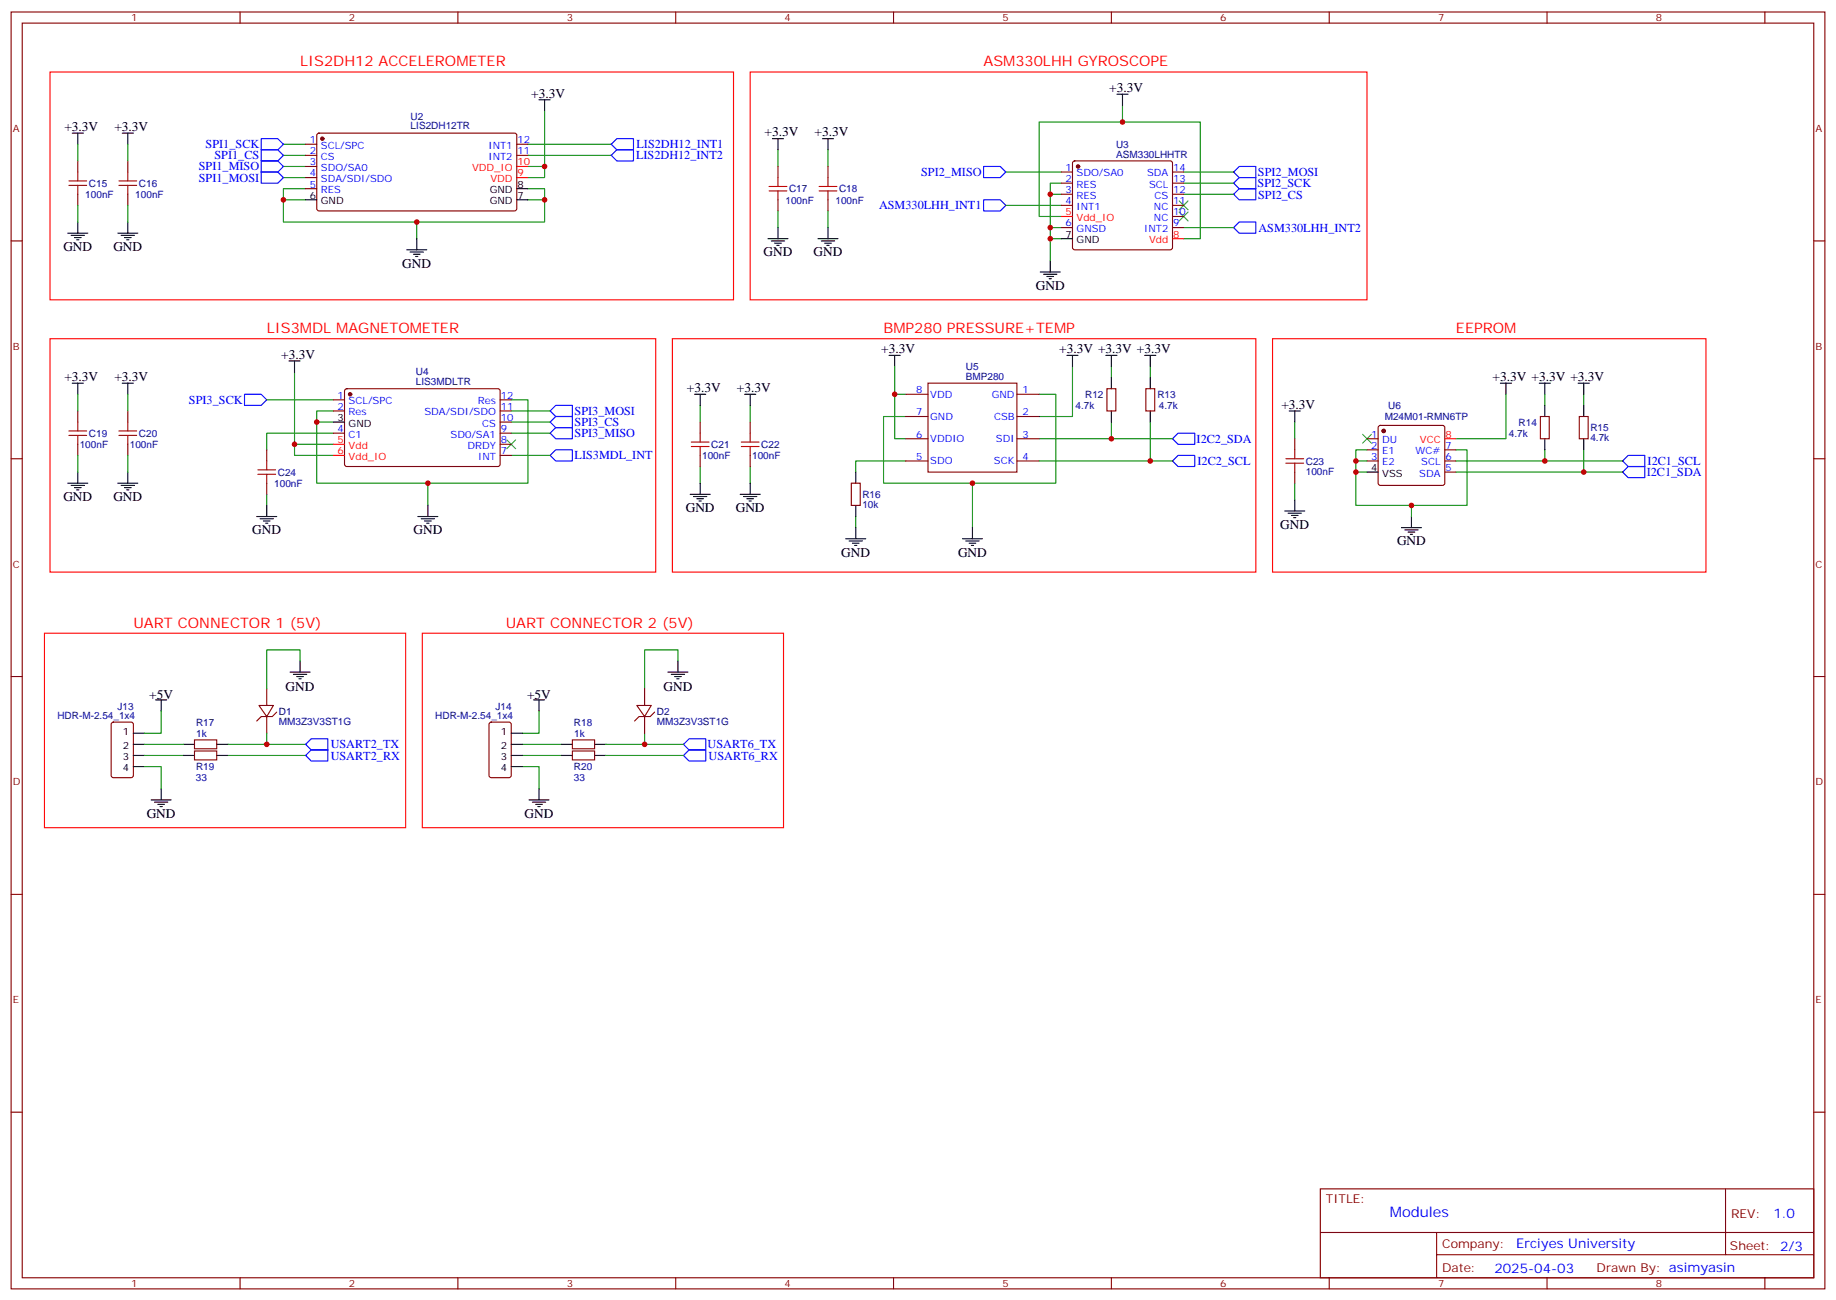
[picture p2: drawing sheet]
<svg xmlns="http://www.w3.org/2000/svg" width="583mm" height="413mm" viewBox="0 0 583 413" stroke-linecap="round" stroke-linejoin="round" font-family="sans-serif">
<g fill="none" stroke="#870000" stroke-width=".35">
<path d="M3.5 3.8h575.8v405.4h-575.8zM7.1 7.3h568.6v398.3h-568.6zM76.2 3.8v3.5M145.3 3.8v3.5M214.5 3.8v3.5M283.6 3.8v3.5M352.8 3.8v3.5M421.9 3.8v3.5M491.1 3.8v3.5M560.2 3.8v3.5M24.7 51.1v3.5M40.6 51.1v3.5"/>
<path d="M97 45.8h3.5M97 49.3h3.5M97 52.8h3.5M97 56.4h3.5M97 59.9h3.5M100.8 42.5l.4-.2h62.4l.4 .7v23.5l-.7 .5-62.3-.1-.5-.6v-23.3zM164 45.8h3.6M164 49.3h3.6M246.9 52.8v3.6M262.8 52.8v3.6M336.9 54.6h3.5M336.9 58.1h3.5"/>
<path d="M340.7 51.3l.4-.2h30.4l.5 .2 .2 .5v26.8l-.3 .5-.4 .2h-30.4l-.5-.2-.2-.5v-26.8zM372.2 54.6h3.5M372.2 58.1h3.5M3.5 76.5h3.6M24.7 61.7v3.5M40.6 61.7v3.5M246.9 63.4v3.6M262.8 63.4v3.6M336.9 61.7h3.5M336.9 65.2h3.5M336.9 72.2h3.5M372.2 61.7h3.5"/>
<path d="M372.2 65.2h3.5M372.2 72.2h3.5M372.2 68.7h3.5M575.7 76.5h3.6M24.7 130.5v3.5M40.6 130.5v3.5M105.8 126.9h3.6M105.8 130.5h3.6M105.8 137.5h3.6M109.6 123.6l.5-.2 48.2 .1 .4 .6v23.6l-.7 .4-48.2-.1-.4-.6v-23.3zM158.7 126.9h3.6M158.7 130.5h3.6"/>
<path d="M158.7 137.5h3.6M158.7 134h3.6M222.2 134v3.5M238.1 134v3.5M287.5 139.3h7.1M287.5 125.2h7.1M287.5 132.2h7.1M294.6 121.6h28.2v28.3h-28.2zM322.8 139.3h7M322.8 125.2h7M322.8 132.2h7M351.4 123.4h2.8v7.1h-2.8z"/>
<path d="M363.7 123.4h2.8v7.1h-2.8zM411 139.3v3.5M433.9 139.3h3.5M437.7 135.2l.4-.2h19.8l.5 .2 .2 .5v17.7l-.2 .5-.5 .2h-19.8l-.4-.2-.3-.5v-17.7zM488.9 132.2h2.9v7.1h-2.9zM501.3 132.2h2.8v7.1h-2.8zM3.5 145.6h3.6M24.7 141v3.6M40.6 141v3.6M84.7 142.8v3.5M84.7 153.4v3.5M158.7 144.6h3.6"/>
<path d="M158.7 141h3.6M222.2 144.6v3.5M238.1 144.6v3.5M270.2 153.4h2.8v7h-2.8zM287.5 146.3h7.1M322.8 146.3h7M411 149.9v3.5M433.9 142.8h3.5M433.9 146.3h3.5M458.6 142.8h3.5M458.6 146.3h3.5M458.6 149.9h3.5"/>
<path d="M575.7 145.6h3.6M3.5 214.8h3.6M84.7 218.7v5.2M204.6 218.7v5.2M575.7 214.8h3.6M35.5 229.4l.5-.2h5.6l.7 .5v16.5l-.4 .6-5.9 .1-.7-.5v-16.5zM61.7 234.9h7.1v2.8h-7.1zM61.7 238.4h7.1v2.8h-7.1zM82.2 223.9h4.6l-2.1 3.6zM84.7 227.5v5.3M87.8 226.1l-1.4 1.4h-3.5l-1.4 1.4M155.5 229.4l.4-.2h5.7l.6 .5 .1 16.5-.5 .6-5.9 .1-.6-.5-.1-16.5z"/>
<path d="M181.7 238.4h7v2.8h-7zM181.7 234.9h7v2.8h-7zM202.1 223.9h4.6l-2.1 3.6zM204.6 227.5v5.3M207.8 226.1l-1.4 1.4h-3.6l-1.4 1.4M3.5 283.9h3.6M575.7 283.9h3.6M3.5 353.1h3.6M575.7 353.1h3.6M419.1 377.4h156.6v28.2h-156.6zM547.7 377.4v20.9M419.1 391.2h156.5"/>
<path d="M456 398.3h119.6M456 391.2v14.2M76.2 405.6v3.6M145.3 405.6v3.6M214.5 405.6v3.6M283.6 405.6v3.6M352.8 405.6v3.6M421.9 405.6v3.6M491.1 405.6v3.6M560.2 405.6v3.6"/>
</g>
<g fill="none" stroke="#000" stroke-width=".35">
<path d="M171.1 31.7h3.5M172.9 31.7v3.5M354.5 29.9h3.6M356.3 29.9v3.5M22.9 42.3h3.6M24.7 42.3v3.5M38.8 42.3h3.5M40.6 42.3v3.5M164 59.9h3.6M245.2 44h3.5M246.9 44v3.6M261.1 44h3.5"/>
<path d="M262.8 44v3.6M21.5 74h6.4M22.6 74.7h4.2M23.6 75.4h2.2M24.3 76.1h.7M24.7 70.5v3.5M37.4 74h6.3M38.5 74.7h4.2M39.5 75.4h2.1M40.2 76.1h.7M40.6 70.5v3.5M97 63.4h3.5"/>
<path d="M129.1 79.3h6.4M132.3 75.8v3.5M164 63.4h3.6M243.8 75.8h6.3M244.8 76.5h4.3M245.9 77.2h2.1M246.6 77.9h.7M246.9 72.2v3.6M259.6 75.8h6.4M260.7 76.5h4.2M261.8 77.2h2.1M262.5 77.9h.7"/>
<path d="M262.8 72.2v3.6M336.9 75.8h3.5M130.2 80h4.2M131.2 80.7h2.1M131.9 81.4h.7M330.2 86.4h6.3M331.3 87.1h4.2M332.3 87.8h2.1M333 88.5h.7M333.4 82.8v3.6M91.7 114.6h3.5M93.5 114.6v3.5"/>
<path d="M282.2 112.8h3.6M284 112.8v3.5M338.7 112.8h3.5M340.4 112.8v3.5M351 112.8h3.5M352.8 112.8v3.5M352.8 119.9v3.5M363.4 112.8h3.5M365.1 112.8v3.5M365.1 119.9v3.5M22.9 121.6h3.6M24.7 121.6v3.6"/>
<path d="M38.8 121.6h3.5M40.6 121.6v3.6M105.8 134h3.6M220.5 125.2h3.5M222.2 125.2v3.5M236.4 125.2h3.5M238.1 125.2v3.5M352.8 130.5v3.5M365.1 130.5v3.5M409.2 130.5h3.5M411 130.5v3.5M476.2 121.6h3.6"/>
<path d="M478 121.6v3.6M488.6 121.6h3.5M490.4 121.6v3.6M490.4 128.7v3.5M490.4 139.3v3.5M500.9 121.6h3.6M502.7 121.6v3.6M502.7 128.7v3.5M502.7 139.3v3.5M21.5 153.4h6.4M22.6 154.1h4.2M23.6 154.8h2.2"/>
<path d="M24.3 155.5h.7M24.7 149.9v3.5M37.4 153.4h6.3M38.5 154.1h4.2M39.5 154.8h2.1M40.2 155.5h.7M40.6 149.9v3.5M219.1 156.9h6.3M220.1 157.6h4.3M221.2 158.3h2.1M221.9 159h.7M222.2 153.4v3.5"/>
<path d="M234.9 156.9h6.4M236 157.6h4.2M237.1 158.3h2.1M237.8 159h.7M238.1 153.4v3.5M271.6 149.9v3.5M411 158.7v3.5M433.9 149.9h3.5M81.5 164h6.3M82.5 164.7h4.3M83.6 165.4h2.1M84.3 166.1h.7"/>
<path d="M84.7 160.4v3.6M132.6 164h6.4M133.7 164.7h4.2M134.8 165.4h2.1M135.5 166.1h.7M135.8 160.4v3.6M268.5 171h6.3M269.5 171.7h4.3M270.6 172.4h2.1M271.3 173.1h.7M271.6 160.4v3.6M271.6 167.5v3.5"/>
<path d="M305.5 171h6.4M306.6 171.7h4.2M307.6 172.4h2.1M308.3 173.1h.7M308.7 167.5v3.5M407.8 162.2h6.4M408.9 162.9h4.2M409.9 163.6h2.1M410.6 164.3h.7M444.9 167.5h6.3M445.9 168.2h4.2M447 168.9h2.1"/>
<path d="M447.7 169.6h.7M448 164v3.5M92.1 213.4h6.3M93.1 214.1h4.3M94.2 214.8h2.1M94.9 215.5h.7M95.2 209.8v3.6M212 213.4h6.4M213.1 214.1h4.2M214.1 214.8h2.2M214.8 215.5h.7M215.2 209.8v3.6"/>
<path d="M42.3 232.8h3.6M42.3 236.3h3.6M42.3 239.8h3.6M49.4 222.2h3.5M51.2 222.2v3.5M58.2 236.3h3.5M58.2 239.8h3.5M68.8 236.3h3.5M68.8 239.8h3.5M162.3 232.8h3.5M162.3 236.3h3.5M162.3 239.8h3.5"/>
<path d="M169.3 222.2h3.6M171.1 222.2v3.5M178.2 236.3h3.5M178.2 239.8h3.5M188.7 236.3h3.6M188.7 239.8h3.6M42.3 243.3h3.6M48 253.9h6.3M49 254.6h4.3M50.1 255.3h2.1M50.8 256h.7M51.2 250.4v3.5"/>
<path d="M162.3 243.3h3.5M167.9 253.9h6.4M169 254.6h4.2M170 255.3h2.2M170.7 256h.7M171.1 250.4v3.5"/>
</g>
<g fill="none" stroke="#f00" stroke-width=".35">
<path d="M15.9 22.9h216.9v72.3h-216.9zM238.1 22.9h195.8v72.3h-195.8zM164 56.4h3.6M164 52.8h3.6M336.9 68.7h3.5M372.2 75.8h3.5M15.9 107.5h192.2v74.1h-192.2zM213.4 107.5h185.2v74.1h-185.2zM403.9 107.5h137.6v74.1h-137.6zM458.6 139.3h3.5M105.8 141h3.6M105.8 144.6h3.6"/>
<path d="M14.1 201h114.7v61.7h-114.7zM134.1 201h114.6v61.7h-114.6z"/>
</g>
<g fill="none" stroke="#a10000" stroke-width=".35">
<path d="M21.9 57.4h5.6M21.9 58.8h5.6M24.7 54.6v2.8M24.7 58.8v2.9M37.7 57.4h5.7M37.7 58.8h5.7M40.6 54.6v2.8M40.6 58.8v2.9M244.1 59.2h5.7M246.9 56.4v2.8M260 59.2h5.6M262.8 56.4v2.8"/>
<path d="M244.1 60.6h5.7M246.9 60.6v2.8M260 60.6h5.6M262.8 60.6v2.8M21.9 136.8h5.6M21.9 138.2h5.6M24.7 134v2.8M24.7 138.2v2.8M37.7 136.8h5.7M37.7 138.2h5.7M40.6 134v2.8M40.6 138.2v2.8"/>
<path d="M222.2 137.5v2.8M238.1 137.5v2.8M81.8 149.2h5.7M81.8 150.6h5.7M84.7 146.3v2.9M84.7 150.6v2.8M219.4 140.3h5.7M219.4 141.7h5.7M222.2 141.7v2.9M235.3 140.3h5.6M235.3 141.7h5.6M238.1 141.7v2.9"/>
<path d="M408.2 145.6h5.6M408.2 147h5.6M411 142.8v2.8M411 147v2.9"/>
</g>
<g fill="none" stroke="#008700" stroke-width=".35">
<path d="M172.9 35.2v17.6M356.3 33.4v5.3M24.7 45.8v5.3M40.6 45.8v5.3M90 45.8h7M90 49.3h7M90 52.8h7M90 56.4h7M97 59.9h-7v3.5h7M167.6 59.9h5.3v3.5h-5.3M167.6 52.8h5.3v3.6h-5.3M167.6 45.8h26.4"/>
<path d="M167.6 49.3h26.4M246.9 47.6v5.2M262.8 47.6v5.2M319.3 54.6h17.6M336.9 58.1h-3.5v3.6h3.5M375.7 54.6h15.9M375.7 58.1h15.9M24.7 65.2v5.3M40.6 65.2v5.3M90 63.4v7.1h42.3v5.3M172.9 63.4v7.1h-40.6M246.9 67v5.2"/>
<path d="M262.8 67v5.2M319.3 65.2h17.6M333.4 72.2v3.6h3.5M333.4 61.7v10.5h3.5M333.4 75.8v7M336.9 68.7h-7.1v-30h51.2v37.1h-5.3M375.7 72.2h15.9M375.7 61.7h15.9M93.5 118.1v26.5h12.3M284 116.3v8.9M340.4 116.3v15.9h-10.6M352.8 116.3v3.6"/>
<path d="M365.1 116.3v3.6M24.7 125.2v5.3M40.6 125.2v5.3M84.7 126.9h21.1M105.8 137.5h-21.1v5.3M105.8 130.5h-5.3v3.5h5.3M162.3 130.5h12.3M162.3 126.9h5.3v26.5h-67.1v-19.4M162.3 137.5h12.3M162.3 134h12.3M222.2 128.7v5.3M238.1 128.7v5.3"/>
<path d="M287.5 132.2h-7v21.2h28.2v14.1M287.5 125.2h-3.5v14.1h3.5M329.8 125.2h5.3v28.2h-26.4M329.8 139.3h42.4M352.8 134v5.3M365.1 134v12.3M411 134v5.3M478 125.2v14.1h-15.9M490.4 125.2v3.5M502.7 125.2v3.5M24.7 144.6v5.3M40.6 144.6v5.3"/>
<path d="M84.7 156.9v3.5M93.5 141h12.3M135.8 153.4v7M162.3 144.6h12.3M222.2 148.1v5.3M238.1 148.1v5.3M287.5 146.3h-15.9v3.6M329.8 146.3h42.4M411 153.4v5.3M430.4 149.9v10.5h17.6M430.4 146.3v3.6h3.5M433.9 142.8h-3.5v3.5h3.5"/>
<path d="M462.1 142.8h3.6v17.6h-17.7v3.6M462.1 146.3h53M462.1 149.9h53M490.4 142.8v3.5M502.7 142.8v7.1M271.6 164v3.5M95.2 209.8v-3.5h-10.5v12.4M215.2 209.8v-3.5h-10.6v12.4M45.9 239.8h12.3M45.9 236.3h12.3M51.2 225.7v7.1h-5.3M72.3 236.3h24.7"/>
<path d="M72.3 239.8h24.7M84.7 232.8v3.5M165.8 239.8h12.4M165.8 236.3h12.4M171.1 225.7v7.1h-5.3M192.3 239.8h24.7M192.3 236.3h24.7M204.6 232.8v3.5M45.9 243.3h5.3v7.1M165.8 243.3h5.3v7.1"/>
</g>
<g fill="none" stroke="#00f" stroke-width=".35">
<path d="M82.9 54.6h5.3l1.8 1.8-1.8 1.7h-5.3zM82.9 51.1h5.3l1.8 1.7-1.8 1.8h-5.3zM82.9 47.6h5.3l1.8 1.7-1.8 1.8h-5.3zM82.9 44h5.3l1.8 1.8-1.8 1.8h-5.3zM194 49.3l1.8-1.7h5.3v3.5h-5.3zM195.8 44h5.3v3.6h-5.3l-1.8-1.8zM312.2 52.8h5.3l1.8 1.8-1.8 1.8h-5.3zM393.3 59.9h5.3v3.5h-5.3l-1.7-1.7zM393.3 56.4h5.3v3.5h-5.3l-1.7-1.8zM393.3 52.8h5.3v3.6h-5.3l-1.7-1.8zM312.2 63.4h5.3l1.8 1.8-1.8 1.8h-5.3zM391.6 72.2l1.7-1.7h5.3v3.5h-5.3z"/>
<path d="M77.6 125.2h5.3l1.8 1.7-1.8 1.8h-5.3zM174.6 137.5l1.8-1.8h5.3v3.6h-5.3zM174.6 134l1.8-1.8h5.3v3.5h-5.3zM174.6 130.5l1.8-1.8h5.3v3.5h-5.3zM372.2 139.3l1.7-1.8h5.3v3.5h-5.3zM174.6 144.6l1.8-1.8h5.3v3.5h-5.3zM372.2 146.3l1.7-1.7h5.3v3.5h-5.3zM515.1 146.3l1.7-1.7h5.3v3.5h-5.3zM516.8 148.1h5.3v3.5h-5.3l-1.7-1.7zM97 236.3l1.8-1.8h5.3v3.6h-5.3zM97 239.8l1.8-1.7h5.3v3.5h-5.3zM217 239.8l1.7-1.7h5.3v3.5h-5.3z"/>
<path d="M217 236.3l1.7-1.8h5.3v3.6h-5.3z"/>
</g>
<path d="M374.3 67.3l2.8 2.8M374.3 63.8l2.8 2.8M377.1 67.3l-2.8 2.8M377.1 63.8l-2.8 2.8M160.9 139.6l2.8 2.9M163.7 139.6l-2.8 2.9M432.5 137.9l2.8 2.8M435.3 137.9l-2.8 2.8" fill="none" stroke="#3c3" stroke-width=".35"/>
<g fill="#870000" stroke="#870000" stroke-width=".35">
<circle cx="439.2" cy="136.8" r=".53"/>
<circle cx="102.3" cy="44" r=".53"/>
<circle cx="342.2" cy="52.8" r=".53"/>
<circle cx="111.1" cy="125.2" r=".53"/>
</g>
<g fill="#c00">
<circle cx="172.9" cy="52.8" r=".88"/>
<circle cx="100.5" cy="134" r=".88"/>
<circle cx="93.5" cy="141" r=".88"/>
<circle cx="135.8" cy="153.4" r=".88"/>
<circle cx="356.3" cy="38.7" r=".88"/>
<circle cx="333.4" cy="75.8" r=".88"/>
<circle cx="333.4" cy="72.2" r=".88"/>
<circle cx="333.4" cy="61.7" r=".88"/>
<circle cx="132.3" cy="70.5" r=".88"/>
<circle cx="172.9" cy="63.4" r=".88"/>
<circle cx="90" cy="63.4" r=".88"/>
<circle cx="365.1" cy="146.3" r=".88"/>
<circle cx="352.8" cy="139.3" r=".88"/>
<circle cx="308.7" cy="153.4" r=".88"/>
<circle cx="284" cy="125.2" r=".88"/>
<circle cx="502.7" cy="149.9" r=".88"/>
<circle cx="490.4" cy="146.3" r=".88"/>
<circle cx="448" cy="160.4" r=".88"/>
<circle cx="430.4" cy="149.9" r=".88"/>
<circle cx="430.4" cy="146.3" r=".88"/>
<circle cx="84.7" cy="236.3" r=".88"/>
<circle cx="204.6" cy="236.3" r=".88"/>
</g>
<g font-size="4.6" fill="#f00">
<text x="95.2" y="21.1">LIS2DH12 ACCELEROMETER</text>
<text x="312.2" y="21.1">ASM330LHH GYROSCOPE</text>
<text x="84.7" y="105.8">LIS3MDL MAGNETOMETER</text>
<text x="280.5" y="105.8">BMP280 PRESSURE+TEMP</text>
<text x="462.1" y="105.8">EEPROM</text>
<text x="42.3" y="199.2">UART CONNECTOR 1 (5V)</text>
<text x="160.5" y="199.2">UART CONNECTOR 2 (5V)</text>
</g>
<text font-size="4.6" fill="#00f" x="441.2" y="386.4">Modules</text>
<g font-size="4.2">
<text x="352.1" y="29.2">+3.3V</text>
<text x="168.6" y="31">+3.3V</text>
<text x="20.5" y="41.6">+3.3V</text>
<text x="36.3" y="41.6">+3.3V</text>
<text x="242.7" y="43.3">+3.3V</text>
<text x="258.6" y="43.3">+3.3V</text>
<text x="20.1" y="79.7">GND</text>
<text x="36" y="79.7">GND</text>
<text x="242.4" y="81.4">GND</text>
<text x="258.2" y="81.4">GND</text>
<text x="127.7" y="84.9">GND</text>
<text x="328.8" y="92">GND</text>
<text x="89.3" y="113.9">+3.3V</text>
<text x="279.8" y="112.1">+3.3V</text>
<text x="336.2" y="112.1">+3.3V +3.3V +3.3V</text>
<text x="20.5" y="120.9">+3.3V</text>
<text x="36.3" y="120.9">+3.3V</text>
<text x="218" y="124.5">+3.3V</text>
<text x="233.9" y="124.5">+3.3V</text>
<text x="473.8" y="120.9">+3.3V +3.3V +3.3V</text>
<text x="406.8" y="129.8">+3.3V</text>
<text x="20.1" y="159">GND</text>
<text x="36" y="159">GND</text>
<text x="217.7" y="162.6">GND</text>
<text x="233.5" y="162.6">GND</text>
<text x="406.4" y="167.9">GND</text>
<text x="80.1" y="169.6">GND</text>
<text x="131.2" y="169.6">GND</text>
<text x="443.4" y="173.1">GND</text>
<text x="267.1" y="176.7">GND</text>
<text x="304.1" y="176.7">GND</text>
<text x="47.4" y="221.9">+5V</text>
<text x="90.7" y="219.4">GND</text>
<text x="167.3" y="221.9">+5V</text>
<text x="210.6" y="219.4">GND</text>
<text x="46.6" y="259.6">GND</text>
<text x="166.5" y="259.6">GND</text>
</g>
<g font-size="4.2" fill="#00f">
<text x="562.9" y="386.7">1.0</text>
<text x="481.3" y="396.2">Erciyes University</text>
<text x="474.4" y="404">2025-04-03</text>
</g>
<g font-size="3.9" fill="#00f">
<text x="65.3" y="47">SPI1_SCK</text>
<text x="202" y="47.1">LIS2DH12_INT1</text>
<text x="68.1" y="50.6">SPI1_CS</text>
<text x="201.9" y="50.6">LIS2DH12_INT2</text>
<text x="63.1" y="57.6">SPI1_MOSI</text>
<text x="63.1" y="54.1">SPI1_MISO</text>
<text x="292.4" y="55.9">SPI2_MISO</text>
<text x="399.2" y="59.5">SPI2_SCK</text>
<text x="399.3" y="56">SPI2_MOSI</text>
<text x="399.3" y="63">SPI2_CS</text>
<text x="279" y="66.4">ASM330LHH_INT1</text>
<text x="399.5" y="73.6">ASM330LHH_INT2</text>
<text x="60" y="128.1">SPI3_SCK</text>
<text x="182.4" y="131.7">SPI3_MOSI</text>
<text x="182.4" y="135.2">SPI3_CS</text>
<text x="182.4" y="138.7">SPI3_MISO</text>
<text x="379.8" y="140.6">I2C2_SDA</text>
<text x="182.4" y="145.8">LIS3MDL_INT</text>
<text x="380.1" y="147.6">I2C2_SCL</text>
<text x="523" y="147.6">I2C1_SCL</text>
<text x="522.7" y="151.2">I2C1_SDA</text>
<text x="105" y="237.6">USART2_TX</text>
<text x="224.6" y="237.6">USART6_TX</text>
<text x="105" y="241.1">USART2_RX</text>
<text x="224.9" y="241.1">USART6_RX</text>
</g>
<g font-size="3.9" fill="#800">
<text x="420.9" y="382">TITLE:</text>
<text x="549.5" y="386.7">REV:</text>
<text x="457.8" y="396.2">Company:</text>
<text x="549.1" y="396.8">Sheet: 2/3</text>
<text x="457.8" y="403.9">Date:</text>
<text x="506.8" y="403.9">Draw</text>
<text x="517" y="403.9">n By: asimyasin</text>
</g>
<g font-size="3.2" fill="#800">
<text x="41.6" y="6.8">1</text>
<text x="110.8" y="6.8">2</text>
<text x="179.9" y="6.8">3</text>
<text x="249.1" y="6.8">4</text>
<text x="318.2" y="6.8">5</text>
<text x="387.3" y="6.8">6</text>
<text x="456.5" y="6.8">7</text>
<text x="525.6" y="6.8">8</text>
<text x="4.1" y="41.9">A</text>
<text x="576.3" y="41.9">A</text>
<text x="4.1" y="111.1">B</text>
<text x="576.3" y="111.1">B</text>
<text x="4.1" y="180.2">C</text>
<text x="576.3" y="180.2">C</text>
<text x="4.1" y="249.3">D</text>
<text x="576.3" y="249.3">D</text>
<text x="4.1" y="318.5">E</text>
<text x="576.3" y="318.5">E</text>
<text x="41.6" y="408.6">1</text>
<text x="110.8" y="408.6">2</text>
<text x="179.9" y="408.6">3</text>
<text x="249.1" y="408.6">4</text>
<text x="318.2" y="408.6">5</text>
<text x="387.3" y="408.6">6</text>
<text x="456.5" y="408.6">7</text>
<text x="525.6" y="408.6">8</text>
</g>
<g font-size="3.2" fill="#000080">
<text x="130.4" y="41.1">LIS2DH12TR</text>
<text x="130.4" y="38.1">U2</text>
<text x="354.3" y="46.8">U3</text>
<text x="354.3" y="50">ASM330LHHTR</text>
<text x="28.2" y="59.3">C15</text>
<text x="44.1" y="59.3">C16</text>
<text x="27.1" y="62.8">100nF</text>
<text x="43" y="62.8">100nF</text>
<text x="249.3" y="64.6">100nF</text>
<text x="250.5" y="61">C17</text>
<text x="265.2" y="64.6">100nF</text>
<text x="266.3" y="61">C18</text>
<text x="132" y="119.2">U4</text>
<text x="306.6" y="117.4">U5</text>
<text x="132" y="122.3">LIS3MDLTR</text>
<text x="306.6" y="120.6">BMP280</text>
<text x="341.4" y="129.8">4.7k</text>
<text x="344.5" y="126.3">R12</text>
<text x="367.4" y="126.3">R13</text>
<text x="367.8" y="129.9">4.7k</text>
<text x="440.6" y="129.8">U6</text>
<text x="439.6" y="133.4">M24M01-RMN6TP</text>
<text x="482" y="135.1">R14</text>
<text x="504.8" y="136.9">R15</text>
<text x="25.3" y="142.2">100nF</text>
<text x="28.2" y="138.6">C19</text>
<text x="41.2" y="142.2">100nF</text>
<text x="44.1" y="138.6">C20</text>
<text x="225.8" y="142.2">C21</text>
<text x="241.7" y="142.2">C22</text>
<text x="479" y="138.6">4.7k</text>
<text x="504.8" y="140.1">4.7k</text>
<text x="222.9" y="145.7">100nF</text>
<text x="238.7" y="145.7">100nF</text>
<text x="414.5" y="147.5">C23</text>
<text x="87.1" y="154.6">100nF</text>
<text x="88.2" y="151">C24</text>
<text x="414.5" y="150.7">100nF</text>
<text x="273.8" y="161.3">10k</text>
<text x="273.8" y="158">R16</text>
<text x="37.3" y="225.2">J13</text>
<text x="88.5" y="226.8">D1</text>
<text x="157.3" y="225.2">J14</text>
<text x="208.5" y="226.8">D2</text>
<text x="18.2" y="228.2">HDR-M-2.54_1x4</text>
<text x="62.2" y="230.4">R17</text>
<text x="62.3" y="233.9">1k</text>
<text x="88.5" y="230">MM3Z3V3ST1G</text>
<text x="138.2" y="228.2">HDR-M-2.54_1x4</text>
<text x="182.2" y="230.4">R18</text>
<text x="182.2" y="233.9">1k</text>
<text x="208.5" y="230">MM3Z3V3ST1G</text>
<text x="62.2" y="244.5">R19</text>
<text x="182.2" y="244.5">R20</text>
<text x="62.2" y="248">33</text>
<text x="182.1" y="248">33</text>
</g>
<g font-size="3.2" fill="#00f">
<text x="98.4" y="45.4">1</text>
<text x="101.8" y="47.2">SCL/SPC</text>
<text x="155.1" y="47.2">INT1</text>
<text x="164.2" y="45.4">12</text>
<text x="98.4" y="49">2</text>
<text x="98.4" y="52.5">3</text>
<text x="101.8" y="50.7">CS</text>
<text x="155.1" y="50.7">INT2</text>
<text x="164.2" y="49">11</text>
<text x="98.4" y="56">4</text>
<text x="98.4" y="59.5">5</text>
<text x="101.8" y="54.3">SDO/SA0</text>
<text x="101.8" y="57.8">SDA/SDI/SDO</text>
<text x="338.2" y="54.3">1</text>
<text x="338.2" y="57.8">2</text>
<text x="341.7" y="56">SDO/SA0</text>
<text x="341.7" y="59.5">RES</text>
<text x="364.1" y="56">SDA</text>
<text x="364.7" y="59.5">SCL</text>
<text x="372.4" y="57.8">13</text>
<text x="372.4" y="54.3">14</text>
<text x="101.8" y="61.3">RES</text>
<text x="338.2" y="61.3">3</text>
<text x="338.2" y="64.8">4</text>
<text x="341.7" y="63.1">RES</text>
<text x="366.5" y="63.1">CS</text>
<text x="372.4" y="64.8">11</text>
<text x="372.4" y="61.3">12</text>
<text x="338.2" y="71.9">6</text>
<text x="341.7" y="66.6">INT1</text>
<text x="366.3" y="70.1">NC</text>
<text x="366.3" y="66.6">NC</text>
<text x="372.4" y="71.9">9</text>
<text x="372.4" y="68.4">10</text>
<text x="341.7" y="73.7">GNSD</text>
<text x="363.2" y="73.7">INT2</text>
<text x="290.8" y="124.8">8</text>
<text x="324.6" y="124.8">1</text>
<text x="107.2" y="126.6">1</text>
<text x="107.2" y="130.1">2</text>
<text x="110.7" y="128.3">SCL/SPC</text>
<text x="110.7" y="131.9">Res</text>
<text x="134.7" y="131.9">SDA/SDI/SDO</text>
<text x="151.7" y="128.3">Res</text>
<text x="158.9" y="130.1">11</text>
<text x="158.9" y="126.6">12</text>
<text x="290.8" y="131.9">7</text>
<text x="295.3" y="126.2">VDD</text>
<text x="314.8" y="126.2">GND</text>
<text x="324.6" y="131.9">2</text>
<text x="107.2" y="137.2">4</text>
<text x="153.1" y="135.4">CS</text>
<text x="158.9" y="137.2">9</text>
<text x="158.9" y="133.6">10</text>
<text x="295.3" y="133.3">GND</text>
<text x="315.5" y="133.3">CSB</text>
<text x="110.7" y="138.9">C1</text>
<text x="143" y="138.9">SD0/SA1</text>
<text x="148.4" y="142.5">DRDY</text>
<text x="158.9" y="140.7">8</text>
<text x="290.8" y="138.9">6</text>
<text x="295.3" y="140.3">VDDIO</text>
<text x="316.1" y="140.3">SDI</text>
<text x="324.6" y="138.9">3</text>
<text x="435.3" y="138.9">1</text>
<text x="435.3" y="142.5">2</text>
<text x="438.7" y="140.7">DU</text>
<text x="458.8" y="142.5">7</text>
<text x="151.8" y="146">INT</text>
<text x="158.9" y="144.2">7</text>
<text x="290.8" y="146">5</text>
<text x="295.3" y="147.4">SDO</text>
<text x="315.5" y="147.4">SCK</text>
<text x="324.6" y="146">4</text>
<text x="435.3" y="146">3</text>
<text x="438.7" y="144.2">E1</text>
<text x="438.7" y="147.7">E2</text>
<text x="449.4" y="144.2">WC#</text>
<text x="451.2" y="147.7">SCL</text>
<text x="458.8" y="149.5">5</text>
<text x="458.8" y="146">6</text>
<text x="450.5" y="151.3">SDA</text>
</g>
<g font-size="3.2" fill="#f00">
<text x="164.2" y="52.5">10</text>
<text x="149.8" y="54.3">VDD_IO</text>
<text x="155.7" y="57.8">VDD</text>
<text x="164.2" y="56">9</text>
<text x="338.2" y="68.4">5</text>
<text x="341.7" y="70.1">Vdd_IO</text>
<text x="364.8" y="77.2">Vdd</text>
<text x="372.4" y="75.4">8</text>
<text x="107.2" y="140.7">5</text>
<text x="110.7" y="142.5">Vdd</text>
<text x="450.7" y="140.7">VCC</text>
<text x="458.8" y="138.9">8</text>
<text x="107.2" y="144.2">6</text>
<text x="110.7" y="146">Vdd_IO</text>
</g>
<g font-size="3.2">
<text x="164.2" y="59.5">8</text>
<text x="98.4" y="63.1">6</text>
<text x="101.8" y="64.8">GND</text>
<text x="155.5" y="64.8">GND</text>
<text x="155.5" y="61.3">GND</text>
<text x="164.2" y="63.1">7</text>
<text x="338.2" y="75.4">7</text>
<text x="341.7" y="77.2">GND</text>
<text x="107.2" y="133.6">3</text>
<text x="110.7" y="135.4">GND</text>
<text x="435.3" y="149.5">4</text>
<text x="438.7" y="151.3">VSS</text>
<text x="39" y="233.5">1</text>
<text x="159" y="233.5">1</text>
<text x="39" y="237.7">2</text>
<text x="159" y="237.7">2</text>
<text x="39" y="241.2">3</text>
<text x="39" y="244.8">4</text>
<text x="159" y="241.2">3</text>
<text x="159" y="244.8">4</text>
</g>
</svg>
